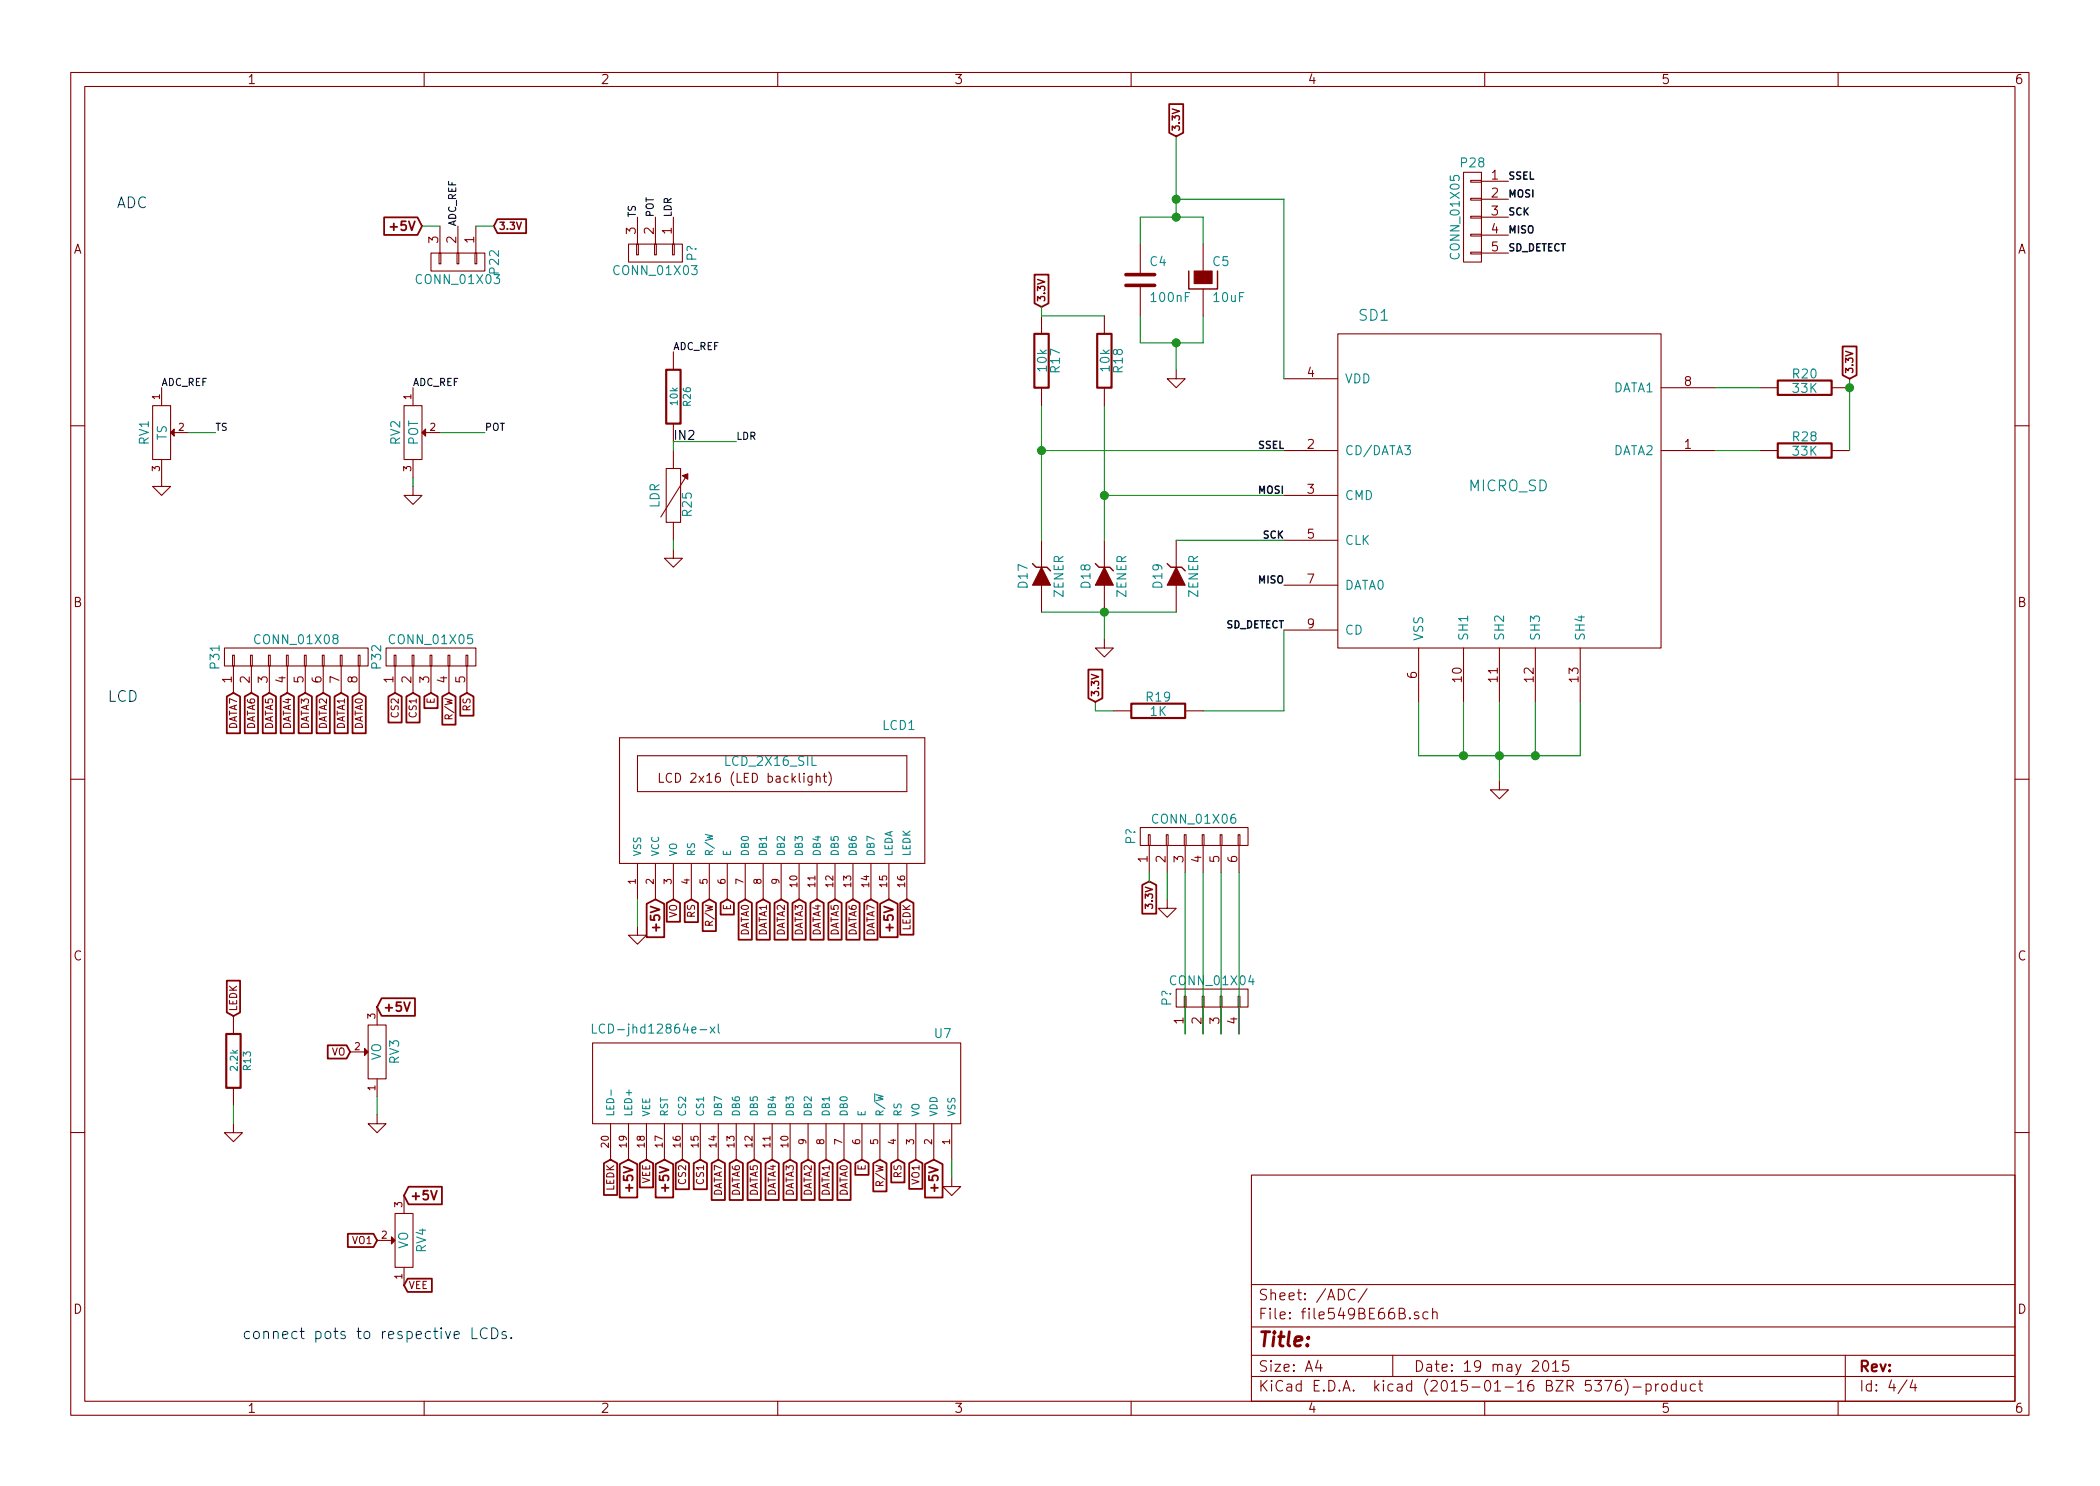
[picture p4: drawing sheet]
<svg xmlns="http://www.w3.org/2000/svg" width="297mm" height="210mm" viewBox="0 0 297 210" stroke-linecap="round" stroke-linejoin="round" font-family="sans-serif">
<g fill="none" stroke="#840000" stroke-width=".15">
<path d="M10 10.3h277v189.9h-277zM12 12.2h273v186.1h-273zM60 10.3v1.9M110 10.3v1.9M160 10.3v1.9M210 10.3v1.9M260 10.3v1.9M61 35.8h7.6v2.5h-7.6zM62.1 35.8h.3v1.5h-.3zM62.2 32v3.8M64.6 35.8h.3v1.5h-.3zM64.8 32v3.8"/>
<path d="M67.2 35.8h.2v1.5h-.2zM67.3 32v3.8M88.9 34.5h7.6v2.6h-7.6zM90 34.5h.3v1.6h-.3zM90.2 30.7v3.8M92.6 34.5h.2v1.6h-.2zM92.7 30.7v3.8M95.1 34.5h.3v1.6h-.3zM95.2 30.7v3.8M161.3 34.5v4.4M170.2 34.5v3.8M207 24.4h2.5v12.7h-2.5z"/>
<path d="M208 35.7h1.5v.2h-1.5zM208 33.1h1.5v.3h-1.5zM208 30.6h1.5v.3h-1.5zM208 28.1h1.5v.2h-1.5zM208 25.5h1.5v.3h-1.5zM209.5 25.6h3.9M209.5 28.2h3.9M209.5 30.7h3.9M209.5 33.3h3.9M209.5 35.8h3.9M21.6 57.4h2.5v7.6h-2.5zM22.9 54.9v2.5"/>
<path d="M57.1 57.4h2.6v7.6h-2.6zM58.4 54.9v2.5M95.2 49.8v2.5M95.2 59.9v2.6M147.3 44.7v2.5M147.3 54.9v2.5M156.2 44.7v2.5M156.2 54.9v2.5M161.3 40.4v4.3M166.4 52.3v1.3h1.2l-1.2 1.3-1.3-1.3h1.3M170.2 40.9v3.8M181.6 53.6h7.6"/>
<path d="M189.2 47.2h45.7v44.5h-45.7zM234.9 54.9h7.7M248.9 54.9h2.6M259.1 54.9h2.5M10 60.2h2M22.9 65v3.8h1.2l-1.2 1.3-1.3-1.3h1.3M24.6 61.2h2.1M58.4 68.8v1.3h1.3l-1.3 1.3-1.3-1.3h1.3M58.4 65v2.6M60.2 61.2h2M94.2 66.3h2.1v7.6h-2.1zM95.2 77.7v1.3h1.3l-1.3 1.3-1.2-1.3h1.2"/>
<path d="M95.2 63.7v2.6M95.2 73.9v2.5M97.3 67.1l-3.8 6M147.3 76.4v3.9M156.2 76.4v3.9M166.4 76.4v3.9M181.6 63.7h7.6M181.6 70.1h7.6M181.6 76.4h7.6M234.9 63.7h7.7M248.9 63.7h2.6M259.1 63.7h2.5"/>
<path d="M285 60.2h2M31.7 91.7h20.4v2.5h-20.4zM32.9 92.7h.2v1.5h-.2zM33 94.2v3.8M35.4 92.7h.3v1.5h-.3zM35.6 94.2v3.8M38 92.7h.2v1.5h-.2zM38.1 94.2v3.8M40.5 92.7h.3v1.5h-.3zM40.6 94.2v3.8M43.1 92.7h.2v1.5h-.2zM43.2 94.2v3.8"/>
<path d="M45.6 92.7h.2v1.5h-.2zM45.7 94.2v3.8M48.1 92.7h.3v1.5h-.3zM48.3 94.2v3.8M50.7 92.7h.2v1.5h-.2zM50.8 94.2v3.8M54.6 91.7h12.7v2.5h-12.7zM55.8 92.7h.2v1.5h-.2zM55.9 94.2v3.8M58.3 92.7h.2v1.5h-.2zM58.4 94.2v3.8M60.8 92.7h.3v1.5h-.3z"/>
<path d="M61 94.2v3.8M63.4 92.7h.2v1.5h-.2zM63.5 94.2v3.8M65.9 92.7h.3v1.5h-.3zM66 94.2v3.8M147.3 82.8v3.8M156.2 90.4v1.3h1.3l-1.3 1.3-1.3-1.3h1.3M156.2 82.8v3.8M166.4 82.8v3.8M181.6 82.8h7.6M181.6 89.1h7.6M200.7 91.7v7.6"/>
<path d="M207 91.7v7.6M212.1 91.7v7.6M217.2 91.7v7.6M223.5 91.7v7.6M10 110.3h2M87.6 104.4h43.2v17.8h-43.2zM90.2 106.9h38.1v5.1h-38.1zM93.3 109.4v1.3h.6M115.5 110a.3 .3 0 0 1 .5 0v.7M116.4 109.8h.5M116.6 109.4v1.1l.1 .1 .2 .1M117.2 109.2a1.51 1.51 0 0 1 0 2"/>
<path d="M157.5 100.6h2.5M161.3 117.1h15.2v2.5h-15.2zM162.4 118.1h.3v1.5h-.3zM162.6 119.6v3.8M165 118.1h.2v1.5h-.2zM165.1 119.6v3.8M167.5 118.1h.3v1.5h-.3zM167.6 100.6h2.6M167.6 119.6v3.8M170.1 118.1h.2v1.5h-.2zM170.2 119.6v3.8M172.6 118.1h.2v1.5h-.2z"/>
<path d="M172.7 119.6v3.8M175.1 118.1h.3v1.5h-.3zM175.3 119.6v3.8M212.1 110.5v1.3h1.3l-1.3 1.2-1.3-1.2h1.3M285 110.3h2M90.2 131.1v1.2h1.2l-1.2 1.3-1.3-1.3h1.3M90.2 122.2v5M92.7 122.2v5M95.2 122.2v5M97.8 122.2v5M100.3 122.2v5M102.9 122.2v5"/>
<path d="M105.4 122.2v5M107.9 122.2v5M110.5 122.2v5M113 122.2v5M115.6 122.2v5M118.1 122.2v5M120.6 122.2v5M123.2 122.2v5M125.7 122.2v5M128.3 122.2v5M165.1 127.2v1.3h1.3l-1.3 1.3-1.3-1.3h1.3M166.4 139.9h10.1v2.6h-10.1z"/>
<path d="M33 159v1.3h1.3l-1.3 1.2-1.3-1.2h1.3M33 143.8v2.5M33 153.9v2.6M49.5 148.8h2.1M52.1 145h2.5v7.6h-2.5zM53.3 157.7v1.3h1.3l-1.3 1.3-1.2-1.3h1.2M53.3 142.5v2.5M53.3 152.6v2.6M83.8 147.6h52.1v11.4h-52.1zM86.4 159v5.1M88.9 159v5.1M91.4 159v5.1"/>
<path d="M94 159v5.1M96.5 159v5.1M99.1 159v5.1M101.6 159v5.1M104.1 159v5.1M106.7 159v5.1M109.2 159v5.1M111.8 159v5.1M114.3 159v5.1M116.8 159v5.1M119.4 159v5.1M121.9 159v5.1"/>
<path d="M124.5 159v5.1M127 159v5.1M129.5 159v5.1M132.1 159v5.1M134.6 159v5.1M167.5 141h.3v1.5h-.3zM167.6 142.5v3.8M170.1 141h.2v1.5h-.2zM170.2 142.5v3.8M172.6 141h.2v1.5h-.2zM172.7 142.5v3.8M175.1 141h.3v1.5h-.3z"/>
<path d="M175.3 142.5v3.8M10 160.2h2M53.3 175.5h2.1M55.9 171.7h2.5v7.6h-2.5zM57.1 169.2v2.5M57.1 179.3v2.6M134.6 166.6v1.3h1.3l-1.3 1.3-1.3-1.3h1.3M177 166.3h108v32h-108zM285 160.2h2M60 198.3v1.9M110 198.3v1.9M160 198.3v1.9"/>
<path d="M177 194.8h108M177 191.8h108M177 187.8h108M177 181.8h108M186.4 192.5l-.3 1h.9M186.8 193v1M191.7 182.6a.6 .6 0 0 0-.8 0 .6 .6 0 0 0-.2 .7 .58 .58 0 0 0 .3 .6 .58 .58 0 0 0 .7-.1M193.4 182.3l-1.3 2M197 191.8v3M200.6 185.7a.37 .37 0 0 0-.5 .1v.1a.54 .54 0 0 0 .5 .3l.1 .1-.1 .2-.1 .1-.4-.1M202 185.7l-.5-.1-.2 .3v.6l.2 .1 .5-.1M202.6 185.7a.38 .38 0 0 1 .7 .1v.8"/>
<path d="M202.6 185.1v1.5M210 198.3v1.9M218.4 192.6a.34 .34 0 0 1 .6 .2 .77 .77 0 0 1-.5 1.2 .97 .97 0 0 1-.1-1.4zM219.6 193l.4-.5v1.5M219.6 194h.9M221.8 192.5h-.7l-.1 .7a.62 .62 0 0 1 .7 0l.2 .2-.1 .5-.2 .1h-.3l-.3-.1M227 195.3h1l-.6 1.5M229.2 195.3a.59 .59 0 0 0-.7 .7l.1 .7 .2 .1h.3l.2-.1 .1-.5-.2-.2-.4-.1-.3 .3M229.8 195.1a1.71 1.71 0 0 1 0 2.3M231 196.3h1.1M232.8 195.9a.48 .48 0 0 1 .7 .1l.1 .1-.1 .6a.48 .48 0 0 1-.7 0M232.8 195.8v1.5"/>
<path d="M234.2 195.8v1M234.6 195.8l-.3 .1-.1 .2M235.1 196a.41 .41 0 0 1 .7 .1v.4a.41 .41 0 0 1-.4 .3 .41 .41 0 0 1-.3-.3zM237.1 195.9l-.4-.1-.3 .3 .1 .6 .2 .1 .4-.1M237.1 195.3v1.5M237.8 195.8l.1 .9a.4 .4 0 0 0 .6 0M238.5 195.8v1M239.8 195.9l-.4-.1-.3 .3 .1 .6 .2 .1 .4-.1M240.3 195.8h.5M240.5 195.3v1.3l.2 .2h.1M260 198.3v1.9M261 191.8v6.5"/>
<path d="M269.7 195.2l-1.2 2M270.5 195.2l-.3 1.1h.9M270.9 195.8v1"/>
</g>
<g fill="#840000" stroke="#840000" stroke-width=".15">
<path d="M24.6 60.7v1l-.5-.5z"/>
<path d="M96.5 67.3l.8-.2v.7z"/>
<path d="M60.2 60.7v1l-.5-.5z"/>
<path d="M51.6 148.3l.5 .5-.5 .5z"/>
<path d="M55.4 175l.5 .5-.5 .5z"/>
<path d="M168.9 38.3h2.5v1.8h-2.5z"/>
<path d="M166.4 80.3l1.2 2.5h-2.5z"/>
<path d="M156.2 80.3l1.3 2.5h-2.6z"/>
<path d="M147.3 80.3l1.3 2.5h-2.6z"/>
</g>
<g fill="none" stroke="#008400" stroke-width=".15">
<path d="M166.4 19.3v11.4M59.7 32h2.5M67.3 32h2.5M161.3 34.5v-3.8h8.9v3.8M166.4 28.2h15.2v25.4M147.3 43.4v1.3h8.9M147.3 57.4v19M156.2 57.4v19M161.3 44.7v3.8h8.9v-3.8M166.4 48.5v3.8M242.6 54.9h6.3M261.6 53.6v10.1"/>
<path d="M26.7 61.2h3.8M58.4 67.6v1.2M62.2 61.2h6.4M95.2 76.4v1.3M104.1 62.5h-8.9v1.2M147.3 63.7h34.3M156.2 70.1h25.4M166.4 76.4h15.2M242.6 63.7h6.3M147.3 86.6h19.1M154.9 99.3v1.3h2.6M156.2 86.6v3.8"/>
<path d="M181.6 89.1v11.5h-11.4M200.7 99.3v7.6h22.8v-7.6M207 99.3v7.6M212.1 99.3v11.2M217.2 99.3v7.6M90.2 127.2v3.9M162.6 123.4v1.3M165.1 123.4v3.8M167.6 123.4v22.9M170.2 123.4v22.9M172.7 123.4v22.9M175.3 123.4v22.9"/>
<path d="M33 156.5v2.5M53.3 155.2v2.5M134.6 164.1v2.5"/>
</g>
<g fill="none" stroke="#840000" stroke-width=".25">
<path d="M165.4 14.7h2v4.1l-1 .5-1-.5zM54.3 30.8h4.8l.6 1.2-.6 1.2h-4.8zM70.4 31h4v2h-4l-.6-1zM146.3 38.9h2v4l-1 .5-1-.5zM260.6 49h2v4.1l-1 .5-1-.5zM32.1 98.5l.9-.5 1 .5v5.3h-1.9zM34.6 98.5l1-.5 .9 .5v5.3h-1.9zM37.2 98.5l.9-.5 .9 .5v5.3h-1.8zM39.7 98.5l.9-.5 1 .5v5.3h-1.9zM42.2 98.5l1-.5 .9 .5v5.3h-1.9zM44.8 98.5l.9-.5 1 .5v5.3h-1.9zM47.3 98.5l1-.5 .9 .5v5.3h-1.9z"/>
<path d="M49.9 98.5l.9-.5 .9 .5v5.3h-1.8zM54.9 98.5l1-.5 .9 .5v3.7h-1.9zM57.5 98.5l.9-.5 1 .5v3.7h-1.9zM60 98.5l1-.5 .9 .5v1.7h-1.9zM62.6 98.5l.9-.5 .9 .5v4h-1.8zM65.1 98.5l.9-.5 1 .5v2.8h-1.9zM153.9 94.7h2v4.1l-1 .5-1-.5zM32.1 138.8h1.9v4.5l-1 .5-.9-.5zM91.5 127.9l1.2-.7 1.3 .7v4.7h-2.5zM94.3 127.8l.9-.6 1 .6v2.6h-1.9zM96.9 127.8l.9-.6 .9 .6v2.7h-1.8zM99.4 127.8l.9-.6 1 .6v3.9h-1.9z"/>
<path d="M101.9 127.8l1-.6 .9 .6v1.6h-1.9zM104.5 127.8l.9-.6 .9 .6v5.2h-1.8zM107 127.8l.9-.6 1 .6v5.2h-1.9zM109.6 127.8l.9-.6 .9 .6v5.2h-1.8zM112.1 127.8l.9-.6 1 .6v5.2h-1.9zM114.6 127.8l1-.6 .9 .6v5.2h-1.9zM117.2 127.8l.9-.6 .9 .6v5.2h-1.8zM119.7 127.8l.9-.6 1 .6v5.2h-1.9zM122.3 127.8l.9-.6 .9 .6v5.2h-1.8zM124.5 127.9l1.2-.7 1.3 .7v4.7h-2.5zM127.3 127.8l1-.6 .9 .6v4.5h-1.9zM161.6 125.2l1-.5 1 .5v4.1h-2z"/>
<path d="M46.4 147.9h2.6l.5 .9-.5 1h-2.6zM54 141.2h4.7v2.5h-4.7l-.7-1.2zM49.2 174.6h3.6l.5 .9-.5 .9h-3.6zM57.8 167.9h4.7v2.5h-4.7l-.7-1.2zM85.4 164.6l1-.5 .9 .5v4.5h-1.9zM87.7 164.7l1.2-.6 1.2 .6v4.7h-2.4zM90.5 164.6l.9-.5 1 .5v3.4h-1.9zM92.7 164.7l1.3-.6 1.2 .6v4.7h-2.5zM95.6 164.6l.9-.5 1 .5v3.7h-1.9zM98.1 164.6l1-.5 .9 .5v3.7h-1.9zM100.7 164.6l.9-.5 .9 .5v5.2h-1.8zM103.2 164.6l.9-.5 1 .5v5.2h-1.9z"/>
<path d="M105.7 164.6l1-.5 .9 .5v5.2h-1.9zM108.3 164.6l.9-.5 1 .5v5.2h-1.9zM110.8 164.6l1-.5 .9 .5v5.2h-1.9zM113.4 164.6l.9-.5 .9 .5v5.2h-1.8zM115.9 164.6l.9-.5 1 .5v5.2h-1.9zM118.4 164.6l1-.5 .9 .5v5.2h-1.9zM121 164.6l.9-.5 1 .5v1.6h-1.9zM123.5 164.6l1-.5 .9 .5v4h-1.9zM126.1 164.6l.9-.5 .9 .5v2.7h-1.8zM128.6 164.6l.9-.5 1 .5v3.6h-1.9zM130.8 164.7l1.3-.6 1.2 .6v4.7h-2.5zM57.7 180.9h3.4v1.9h-3.4l-.6-.9z"/>
</g>
<path d="M94.2 52.3h2.1v7.6h-2.1zM146.3 47.2h2v7.7h-2zM155.2 47.2h2v7.7h-2zM251.5 53.8h7.6v2.1h-7.6zM251.5 62.7h7.6v2.1h-7.6zM160 99.6h7.6v2h-7.6zM32 146.3h2v7.6h-2z" fill="none" stroke="#840000" stroke-width=".3"/>
<path d="M83.8 144.9v1.3h.6M85.5 145a.5 .5 0 0 0-.6 0 .5 .5 0 0 0-.1 .6 .47 .47 0 0 0 .2 .5 .47 .47 0 0 0 .5-.1M86.4 154.2v.8M100.5 145.3l.6 .9M101.1 145.3l-.6 .9M101.6 144.9v1.1l.2 .2M123.7 154.7v1.2" fill="none" stroke="#008484" stroke-width=".15"/>
<path d="M159.3 38.9h4M159.3 40.4h4" fill="none" stroke="#840000" stroke-width=".51"/>
<path d="M168.1 38.3v2.6h4.1v-2.6M146 79.8l.6 .5h1.5l.5 .5M154.9 79.8l.5 .5h1.6l.5 .5M165.1 79.8l.5 .5h1.5l.5 .5" fill="none" stroke="#840000" stroke-width=".2"/>
<g fill="#008400" stroke="#008400" stroke-width=".25">
<circle cx="166.4" cy="30.7" r=".51"/>
<circle cx="217.2" cy="106.9" r=".51"/>
<circle cx="212.1" cy="106.9" r=".51"/>
<circle cx="207" cy="106.9" r=".51"/>
<circle cx="166.4" cy="28.2" r=".51"/>
<circle cx="166.4" cy="48.5" r=".51"/>
<circle cx="261.6" cy="54.9" r=".51"/>
<circle cx="156.2" cy="86.6" r=".51"/>
<circle cx="156.2" cy="70.1" r=".51"/>
<circle cx="147.3" cy="63.7" r=".51"/>
</g>
<path d="M66.8 187.9v1.5h.7M68.9 188a.62 .62 0 0 0-.7 0 .62 .62 0 0 0-.3 .7 .58 .58 0 0 0 .4 .6 .58 .58 0 0 0 .6-.1M69.5 187.9a.77 .77 0 0 1 .9 .7 .77 .77 0 0 1-.9 .8zM71.6 188.5l-.4-.1-.2 .2 .1 .2 .5 .2 .1 .1-.1 .2-.1 .1-.5-.1M72.3 189.2l.1 .1-.1 .1-.1-.1 .1-.1v.2" fill="none" stroke="#0000c2" stroke-width=".15"/>
<text font-size="2.8" fill="#840000" x="178" y="190.5">Title:</text>
<g font-size="2.1" fill="#0000c2">
<text x="16.5" y="29.5">ADC</text>
<text x="15.2" y="99.3">LCD</text>
<text x="34.3" y="189.5">connect pots to respective LCDs.</text>
</g>
<g font-size="2.1" fill="#008484">
<text x="192.3" y="45.4">SD1</text>
<text x="207.8" y="69.5">MICRO_SD</text>
</g>
<g font-size="2.1" fill="#840000">
<text x="178" y="184">Sheet: /ADC/</text>
<text x="178" y="186.7">File: file549BE66B.sch</text>
<text x="178" y="196.9">KiCad E.D.A. kicad (2015-01-16 BZR 5376)-product</text>
<text x="178" y="194.1">Size: A4</text>
<text x="200" y="194.1">Date: 19 may 2015</text>
<text x="263" y="194.1">Rev:</text>
<text x="263" y="196.9">Id: 4/4</text>
</g>
<g font-size="1.8" fill="#840000">
<text x="35" y="11.9">1</text>
<text x="85" y="11.9">2</text>
<text x="135" y="11.9">3</text>
<text x="185" y="11.9">4</text>
<text x="235" y="11.9">5</text>
<text x="285" y="11.9">6</text>
<text x="211" y="25.4">1</text>
<text x="211" y="27.9">2</text>
<text x="10.4" y="35.9">A</text>
<text x="55.6" y="32.6">+5V</text>
<text x="62" y="34.4" transform="rotate(-90 62 34.4)">3</text>
<text x="64.5" y="34.4" transform="rotate(-90 64.5 34.4)">2</text>
<text x="67.1" y="34.4" transform="rotate(-90 67.1 34.4)">1</text>
<text x="89.9" y="33.1" transform="rotate(-90 89.9 33.1)">3</text>
<text x="92.5" y="33.1" transform="rotate(-90 92.5 33.1)">2</text>
<text x="95" y="33.1" transform="rotate(-90 95 33.1)">1</text>
<text x="211" y="30.5">3</text>
<text x="211" y="33">4</text>
<text x="211" y="35.6">5</text>
<text x="285.4" y="35.9">A</text>
<text x="184.9" y="53.3">4</text>
<text x="238.3" y="54.6">8</text>
<text x="184.9" y="63.5">2</text>
<text x="238.3" y="63.5">1</text>
<text x="184.9" y="69.8">3</text>
<text x="184.9" y="76.2">5</text>
<text x="184.9" y="82.5">7</text>
<text x="10.4" y="85.9">B</text>
<text x="184.9" y="88.9">9</text>
<text x="285.4" y="85.9">B</text>
<text x="200.4" y="96" transform="rotate(-90 200.4 96)">6</text>
<text x="32.8" y="96.6" transform="rotate(-90 32.8 96.6)">1</text>
<text x="35.3" y="96.6" transform="rotate(-90 35.3 96.6)">2</text>
<text x="37.8" y="96.6" transform="rotate(-90 37.8 96.6)">3</text>
<text x="40.4" y="96.6" transform="rotate(-90 40.4 96.6)">4</text>
<text x="42.9" y="96.6" transform="rotate(-90 42.9 96.6)">5</text>
<text x="45.5" y="96.6" transform="rotate(-90 45.5 96.6)">6</text>
<text x="48" y="96.6" transform="rotate(-90 48 96.6)">7</text>
<text x="50.5" y="96.6" transform="rotate(-90 50.5 96.6)">8</text>
<text x="55.6" y="96.6" transform="rotate(-90 55.6 96.6)">1</text>
<text x="58.2" y="96.6" transform="rotate(-90 58.2 96.6)">2</text>
<text x="60.7" y="96.6" transform="rotate(-90 60.7 96.6)">3</text>
<text x="63.2" y="96.6" transform="rotate(-90 63.2 96.6)">4</text>
<text x="65.8" y="96.6" transform="rotate(-90 65.8 96.6)">5</text>
<text x="206.8" y="96.5" transform="rotate(-90 206.8 96.5)">10</text>
<text x="211.8" y="96.5" transform="rotate(-90 211.8 96.5)">11</text>
<text x="216.9" y="96.5" transform="rotate(-90 216.9 96.5)">12</text>
<text x="223.3" y="96.5" transform="rotate(-90 223.3 96.5)">13</text>
<text x="94.7" y="110.7">LCD 2x16 (LED backlight)</text>
<text x="162.3" y="122" transform="rotate(-90 162.3 122)">1</text>
<text x="164.8" y="122" transform="rotate(-90 164.8 122)">2</text>
<text x="167.4" y="122" transform="rotate(-90 167.4 122)">3</text>
<text x="169.9" y="122" transform="rotate(-90 169.9 122)">4</text>
<text x="172.5" y="122" transform="rotate(-90 172.5 122)">5</text>
<text x="175" y="122" transform="rotate(-90 175 122)">6</text>
<text x="93.3" y="131.3" transform="rotate(-90 93.3 131.3)">+5V</text>
<text x="126.4" y="131.3" transform="rotate(-90 126.4 131.3)">+5V</text>
<text x="10.4" y="135.9">C</text>
<text x="285.4" y="135.9">C</text>
<text x="54.2" y="143.1">+5V</text>
<text x="167.4" y="144.9" transform="rotate(-90 167.4 144.9)">1</text>
<text x="169.9" y="144.9" transform="rotate(-90 169.9 144.9)">2</text>
<text x="172.5" y="144.9" transform="rotate(-90 172.5 144.9)">3</text>
<text x="175" y="144.9" transform="rotate(-90 175 144.9)">4</text>
<text x="58" y="169.8">+5V</text>
<text x="89.5" y="168.2" transform="rotate(-90 89.5 168.2)">+5V</text>
<text x="94.6" y="168.2" transform="rotate(-90 94.6 168.2)">+5V</text>
<text x="132.7" y="168.2" transform="rotate(-90 132.7 168.2)">+5V</text>
<text x="10.4" y="185.9">D</text>
<text x="285.4" y="185.9">D</text>
<text x="35" y="199.9">1</text>
<text x="85" y="199.9">2</text>
<text x="135" y="199.9">3</text>
<text x="185" y="199.9">4</text>
<text x="235" y="199.9">5</text>
<text x="285" y="199.9">6</text>
</g>
<g font-size="1.8" fill="#008484">
<text x="206.7" y="23.7">P28</text>
<text x="59.1" y="40.2">CONN_01X03</text>
<text x="70.6" y="38.7" transform="rotate(-90 70.6 38.7)">P22</text>
<text x="87.1" y="38.9">CONN_01X03</text>
<text x="98.5" y="36.9" transform="rotate(-90 98.5 36.9)">P?</text>
<text x="162.7" y="37.6">C4</text>
<text x="171.6" y="37.6">C5</text>
<text x="206.5" y="36.4" transform="rotate(-90 206.5 36.4)">CONN_01X05</text>
<text x="163" y="42.7">100nF</text>
<text x="171.7" y="42.7">10uF</text>
<text x="148.1" y="52.5" transform="rotate(-90 148.1 52.5)">10k</text>
<text x="149.9" y="52.7" transform="rotate(-90 149.9 52.7)">R17</text>
<text x="156.9" y="52.5" transform="rotate(-90 156.9 52.5)">10k</text>
<text x="158.8" y="52.7" transform="rotate(-90 158.8 52.7)">R18</text>
<text x="253.6" y="53.5">R20</text>
<text x="190.2" y="54.2">VDD</text>
<text x="228" y="55.5">DATA1</text>
<text x="253.6" y="55.6">33K</text>
<text x="21" y="62.9" transform="rotate(-90 21 62.9)">RV1</text>
<text x="23.6" y="62.3" transform="rotate(-90 23.6 62.3)">TS</text>
<text x="56.6" y="62.9" transform="rotate(-90 56.6 62.9)">RV2</text>
<text x="59.1" y="63" transform="rotate(-90 59.1 63)">POT</text>
<text x="190.2" y="64.4">CD/DATA3</text>
<text x="228" y="64.4">DATA2</text>
<text x="253.6" y="62.4">R28</text>
<text x="253.6" y="64.5">33K</text>
<text x="93.3" y="71.9" transform="rotate(-90 93.3 71.9)">LDR</text>
<text x="190.2" y="70.7">CMD</text>
<text x="97.8" y="73" transform="rotate(-90 97.8 73)">R25</text>
<text x="190.2" y="77.1">CLK</text>
<text x="145.3" y="83.2" transform="rotate(-90 145.3 83.2)">D17</text>
<text x="154.2" y="83.2" transform="rotate(-90 154.2 83.2)">D18</text>
<text x="164.4" y="83.2" transform="rotate(-90 164.4 83.2)">D19</text>
<text x="190.2" y="83.4">DATA0</text>
<text x="150.4" y="84.5" transform="rotate(-90 150.4 84.5)">ZENER</text>
<text x="159.3" y="84.5" transform="rotate(-90 159.3 84.5)">ZENER</text>
<text x="169.5" y="84.5" transform="rotate(-90 169.5 84.5)">ZENER</text>
<text x="190.2" y="89.8">CD</text>
<text x="31" y="94.5" transform="rotate(-90 31 94.5)">P31</text>
<text x="36.3" y="91.1">CONN_01X08</text>
<text x="53.9" y="94.5" transform="rotate(-90 53.9 94.5)">P32</text>
<text x="55.3" y="91.1">CONN_01X05</text>
<text x="201.3" y="90.7" transform="rotate(-90 201.3 90.7)">VSS</text>
<text x="207.6" y="90.7" transform="rotate(-90 207.6 90.7)">SH1</text>
<text x="212.7" y="90.7" transform="rotate(-90 212.7 90.7)">SH2</text>
<text x="217.8" y="90.7" transform="rotate(-90 217.8 90.7)">SH3</text>
<text x="224.2" y="90.7" transform="rotate(-90 224.2 90.7)">SH4</text>
<text x="162.2" y="99.3">R19</text>
<text x="162.7" y="101.3">1K</text>
<text x="124.8" y="103.3">LCD1</text>
<text x="102.7" y="108.4">LCD_2X16_SIL</text>
<text x="160.6" y="119.5" transform="rotate(-90 160.6 119.5)">P?</text>
<text x="163.3" y="116.5">CONN_01X06</text>
<text x="165.7" y="142.3" transform="rotate(-90 165.7 142.3)">P?</text>
<text x="165.8" y="139.4">CONN_01X04</text>
<text x="85.3" y="146.2">LCD-jhd12864e-xl</text>
<text x="132.2" y="146.9">U7</text>
<text x="53.9" y="150.1" transform="rotate(-90 53.9 150.1)">VO</text>
<text x="56.4" y="150.5" transform="rotate(-90 56.4 150.5)">RV3</text>
<text x="57.7" y="176.8" transform="rotate(-90 57.7 176.8)">VO</text>
<text x="60.2" y="177.2" transform="rotate(-90 60.2 177.2)">RV4</text>
</g>
<text font-size="1.8" x="95.2" y="62.2">IN2</text>
<g font-size="1.4" fill="#840000">
<text x="166.9" y="18.6" transform="rotate(-90 166.9 18.6)">3.3V</text>
<text x="70.6" y="32.5">3.3V</text>
<text x="147.8" y="42.7" transform="rotate(-90 147.8 42.7)">3.3V</text>
<text x="262.1" y="52.9" transform="rotate(-90 262.1 52.9)">3.3V</text>
<text x="22.6" y="56.5" transform="rotate(-90 22.6 56.5)">1</text>
<text x="58.2" y="56.5" transform="rotate(-90 58.2 56.5)">1</text>
<text x="25.3" y="61">2</text>
<text x="60.8" y="61">2</text>
<text x="22.6" y="66.7" transform="rotate(-90 22.6 66.7)">3</text>
<text x="58.2" y="66.7" transform="rotate(-90 58.2 66.7)">3</text>
<text x="56.4" y="101.4" transform="rotate(-90 56.4 101.4)">CS2</text>
<text x="58.9" y="101.4" transform="rotate(-90 58.9 101.4)">CS1</text>
<text x="61.5" y="99.6" transform="rotate(-90 61.5 99.6)">E</text>
<text x="64" y="101.4" transform="rotate(-90 64 101.4)">R/W</text>
<text x="66.5" y="100.7" transform="rotate(-90 66.5 100.7)">RS</text>
<text x="155.4" y="98.6" transform="rotate(-90 155.4 98.6)">3.3V</text>
<text x="33.5" y="103.4" transform="rotate(-90 33.5 103.4)">DATA7</text>
<text x="36.1" y="103.4" transform="rotate(-90 36.1 103.4)">DATA6</text>
<text x="38.6" y="103.4" transform="rotate(-90 38.6 103.4)">DATA5</text>
<text x="41.1" y="103.4" transform="rotate(-90 41.1 103.4)">DATA4</text>
<text x="43.7" y="103.4" transform="rotate(-90 43.7 103.4)">DATA3</text>
<text x="46.2" y="103.4" transform="rotate(-90 46.2 103.4)">DATA2</text>
<text x="48.8" y="103.4" transform="rotate(-90 48.8 103.4)">DATA1</text>
<text x="51.3" y="103.4" transform="rotate(-90 51.3 103.4)">DATA0</text>
<text x="89.9" y="125.1" transform="rotate(-90 89.9 125.1)">1</text>
<text x="92.5" y="125.1" transform="rotate(-90 92.5 125.1)">2</text>
<text x="95" y="125.1" transform="rotate(-90 95 125.1)">3</text>
<text x="97.5" y="125.1" transform="rotate(-90 97.5 125.1)">4</text>
<text x="100.1" y="125.1" transform="rotate(-90 100.1 125.1)">5</text>
<text x="102.6" y="125.1" transform="rotate(-90 102.6 125.1)">6</text>
<text x="105.2" y="125.1" transform="rotate(-90 105.2 125.1)">7</text>
<text x="107.7" y="125.1" transform="rotate(-90 107.7 125.1)">8</text>
<text x="110.2" y="125.1" transform="rotate(-90 110.2 125.1)">9</text>
<text x="112.8" y="125.5" transform="rotate(-90 112.8 125.5)">10</text>
<text x="115.3" y="125.5" transform="rotate(-90 115.3 125.5)">11</text>
<text x="117.9" y="125.5" transform="rotate(-90 117.9 125.5)">12</text>
<text x="120.4" y="125.5" transform="rotate(-90 120.4 125.5)">13</text>
<text x="122.9" y="125.5" transform="rotate(-90 122.9 125.5)">14</text>
<text x="125.5" y="125.5" transform="rotate(-90 125.5 125.5)">15</text>
<text x="128" y="125.5" transform="rotate(-90 128 125.5)">16</text>
<text x="95.8" y="130" transform="rotate(-90 95.8 130)">VO</text>
<text x="98.3" y="129.9" transform="rotate(-90 98.3 129.9)">RS</text>
<text x="100.8" y="130.7" transform="rotate(-90 100.8 130.7)">R/W</text>
<text x="103.4" y="128.8" transform="rotate(-90 103.4 128.8)">E</text>
<text x="128.8" y="131.8" transform="rotate(-90 128.8 131.8)">LEDK</text>
<text x="163.1" y="128.3" transform="rotate(-90 163.1 128.3)">3.3V</text>
<text x="105.9" y="132.6" transform="rotate(-90 105.9 132.6)">DATA0</text>
<text x="108.5" y="132.6" transform="rotate(-90 108.5 132.6)">DATA1</text>
<text x="111" y="132.6" transform="rotate(-90 111 132.6)">DATA2</text>
<text x="113.5" y="132.6" transform="rotate(-90 113.5 132.6)">DATA3</text>
<text x="116.1" y="132.6" transform="rotate(-90 116.1 132.6)">DATA4</text>
<text x="118.6" y="132.6" transform="rotate(-90 118.6 132.6)">DATA5</text>
<text x="121.2" y="132.6" transform="rotate(-90 121.2 132.6)">DATA6</text>
<text x="123.7" y="132.6" transform="rotate(-90 123.7 132.6)">DATA7</text>
<text x="33.5" y="143.1" transform="rotate(-90 33.5 143.1)">LEDK</text>
<text x="46.8" y="149.3">VO</text>
<text x="50.2" y="148.6">2</text>
<text x="53.1" y="144.1" transform="rotate(-90 53.1 144.1)">3</text>
<text x="53.1" y="154.3" transform="rotate(-90 53.1 154.3)">1</text>
<text x="114" y="161.9" transform="rotate(-90 114 161.9)">9</text>
<text x="116.6" y="161.9" transform="rotate(-90 116.6 161.9)">8</text>
<text x="119.1" y="161.9" transform="rotate(-90 119.1 161.9)">7</text>
<text x="121.7" y="161.9" transform="rotate(-90 121.7 161.9)">6</text>
<text x="124.2" y="161.9" transform="rotate(-90 124.2 161.9)">5</text>
<text x="126.7" y="161.9" transform="rotate(-90 126.7 161.9)">4</text>
<text x="129.3" y="161.9" transform="rotate(-90 129.3 161.9)">3</text>
<text x="131.8" y="161.9" transform="rotate(-90 131.8 161.9)">2</text>
<text x="134.4" y="161.9" transform="rotate(-90 134.4 161.9)">1</text>
<text x="86.1" y="162.3" transform="rotate(-90 86.1 162.3)">20</text>
<text x="88.6" y="162.3" transform="rotate(-90 88.6 162.3)">19</text>
<text x="91.2" y="162.3" transform="rotate(-90 91.2 162.3)">18</text>
<text x="91.9" y="167.6" transform="rotate(-90 91.9 167.6)">VEE</text>
<text x="93.7" y="162.3" transform="rotate(-90 93.7 162.3)">17</text>
<text x="96.3" y="162.3" transform="rotate(-90 96.3 162.3)">16</text>
<text x="97" y="167.5" transform="rotate(-90 97 167.5)">CS2</text>
<text x="98.8" y="162.3" transform="rotate(-90 98.8 162.3)">15</text>
<text x="99.6" y="167.5" transform="rotate(-90 99.6 167.5)">CS1</text>
<text x="101.3" y="162.3" transform="rotate(-90 101.3 162.3)">14</text>
<text x="103.9" y="162.3" transform="rotate(-90 103.9 162.3)">13</text>
<text x="106.4" y="162.3" transform="rotate(-90 106.4 162.3)">12</text>
<text x="109" y="162.3" transform="rotate(-90 109 162.3)">11</text>
<text x="111.5" y="162.3" transform="rotate(-90 111.5 162.3)">10</text>
<text x="122.4" y="165.7" transform="rotate(-90 122.4 165.7)">E</text>
<text x="125" y="167.5" transform="rotate(-90 125 167.5)">R/W</text>
<text x="127.5" y="166.7" transform="rotate(-90 127.5 166.7)">RS</text>
<text x="130" y="167.6" transform="rotate(-90 130 167.6)">VO1</text>
<text x="56.9" y="170.8" transform="rotate(-90 56.9 170.8)">3</text>
<text x="86.9" y="168.6" transform="rotate(-90 86.9 168.6)">LEDK</text>
<text x="102.1" y="169.5" transform="rotate(-90 102.1 169.5)">DATA7</text>
<text x="104.6" y="169.5" transform="rotate(-90 104.6 169.5)">DATA6</text>
<text x="107.2" y="169.5" transform="rotate(-90 107.2 169.5)">DATA5</text>
<text x="109.7" y="169.5" transform="rotate(-90 109.7 169.5)">DATA4</text>
<text x="112.3" y="169.5" transform="rotate(-90 112.3 169.5)">DATA3</text>
<text x="114.8" y="169.5" transform="rotate(-90 114.8 169.5)">DATA2</text>
<text x="117.3" y="169.5" transform="rotate(-90 117.3 169.5)">DATA1</text>
<text x="119.9" y="169.5" transform="rotate(-90 119.9 169.5)">DATA0</text>
<text x="49.9" y="176">VO1</text>
<text x="54" y="175.3">2</text>
<text x="56.9" y="181" transform="rotate(-90 56.9 181)">1</text>
<text x="57.8" y="182.4">VEE</text>
</g>
<g font-size="1.4">
<text x="213.4" y="25.4">SSEL</text>
<text x="213.4" y="27.9">MOSI</text>
<text x="64.5" y="32" transform="rotate(-90 64.5 32)">ADC_REF</text>
<text x="89.9" y="30.7" transform="rotate(-90 89.9 30.7)">TS</text>
<text x="92.5" y="30.7" transform="rotate(-90 92.5 30.7)">POT</text>
<text x="95" y="30.7" transform="rotate(-90 95 30.7)">LDR</text>
<text x="213.4" y="30.5">SCK</text>
<text x="213.4" y="33">MISO</text>
<text x="213.4" y="35.6">SD_DETECT</text>
<text x="95.2" y="49.5">ADC_REF</text>
<text x="22.9" y="54.6">ADC_REF</text>
<text x="58.4" y="54.6">ADC_REF</text>
<text x="30.5" y="61">TS</text>
<text x="68.6" y="61">POT</text>
<text x="104.1" y="62.2">LDR</text>
<text x="177.9" y="63.5">SSEL</text>
<text x="178" y="69.8">MOSI</text>
<text x="178.6" y="76.2">SCK</text>
<text x="178" y="82.5">MISO</text>
<text x="173.2" y="88.9">SD_DETECT</text>
</g>
<g font-size="1.4" fill="#008484">
<text x="95.9" y="57.3" transform="rotate(-90 95.9 57.3)">10k</text>
<text x="97.7" y="57.4" transform="rotate(-90 97.7 57.4)">R26</text>
<text x="90.7" y="121.2" transform="rotate(-90 90.7 121.2)">VSS</text>
<text x="93.2" y="121.2" transform="rotate(-90 93.2 121.2)">VCC</text>
<text x="95.8" y="121.2" transform="rotate(-90 95.8 121.2)">VO</text>
<text x="98.3" y="121.2" transform="rotate(-90 98.3 121.2)">RS</text>
<text x="100.8" y="121.2" transform="rotate(-90 100.8 121.2)">R/W</text>
<text x="103.4" y="121.2" transform="rotate(-90 103.4 121.2)">E</text>
<text x="105.9" y="121.2" transform="rotate(-90 105.9 121.2)">DB0</text>
<text x="108.5" y="121.2" transform="rotate(-90 108.5 121.2)">DB1</text>
<text x="111" y="121.2" transform="rotate(-90 111 121.2)">DB2</text>
<text x="113.5" y="121.2" transform="rotate(-90 113.5 121.2)">DB3</text>
<text x="116.1" y="121.2" transform="rotate(-90 116.1 121.2)">DB4</text>
<text x="118.6" y="121.2" transform="rotate(-90 118.6 121.2)">DB5</text>
<text x="121.2" y="121.2" transform="rotate(-90 121.2 121.2)">DB6</text>
<text x="123.7" y="121.2" transform="rotate(-90 123.7 121.2)">DB7</text>
<text x="126.2" y="121.2" transform="rotate(-90 126.2 121.2)">LEDA</text>
<text x="128.8" y="121.2" transform="rotate(-90 128.8 121.2)">LEDK</text>
<text x="33.6" y="151.4" transform="rotate(-90 33.6 151.4)">2.2k</text>
<text x="35.5" y="151.4" transform="rotate(-90 35.5 151.4)">R13</text>
<text x="86.9" y="158" transform="rotate(-90 86.9 158)">LED-</text>
<text x="89.4" y="158" transform="rotate(-90 89.4 158)">LED+</text>
<text x="91.9" y="158" transform="rotate(-90 91.9 158)">VEE</text>
<text x="94.5" y="158" transform="rotate(-90 94.5 158)">RST</text>
<text x="97" y="158" transform="rotate(-90 97 158)">CS2</text>
<text x="99.6" y="158" transform="rotate(-90 99.6 158)">CS1</text>
<text x="102.1" y="158" transform="rotate(-90 102.1 158)">DB7</text>
<text x="104.6" y="158" transform="rotate(-90 104.6 158)">DB6</text>
<text x="107.2" y="158" transform="rotate(-90 107.2 158)">DB5</text>
<text x="109.7" y="158" transform="rotate(-90 109.7 158)">DB4</text>
<text x="112.3" y="158" transform="rotate(-90 112.3 158)">DB3</text>
<text x="114.8" y="158" transform="rotate(-90 114.8 158)">DB2</text>
<text x="117.3" y="158" transform="rotate(-90 117.3 158)">DB1</text>
<text x="119.9" y="158" transform="rotate(-90 119.9 158)">DB0</text>
<text x="122.4" y="158" transform="rotate(-90 122.4 158)">E</text>
<text x="125" y="158" transform="rotate(-90 125 158)">R/W</text>
<text x="127.5" y="158" transform="rotate(-90 127.5 158)">RS</text>
<text x="130" y="158" transform="rotate(-90 130 158)">VO</text>
<text x="132.6" y="158" transform="rotate(-90 132.6 158)">VDD</text>
<text x="135.1" y="158" transform="rotate(-90 135.1 158)">VSS</text>
</g>
</svg>
